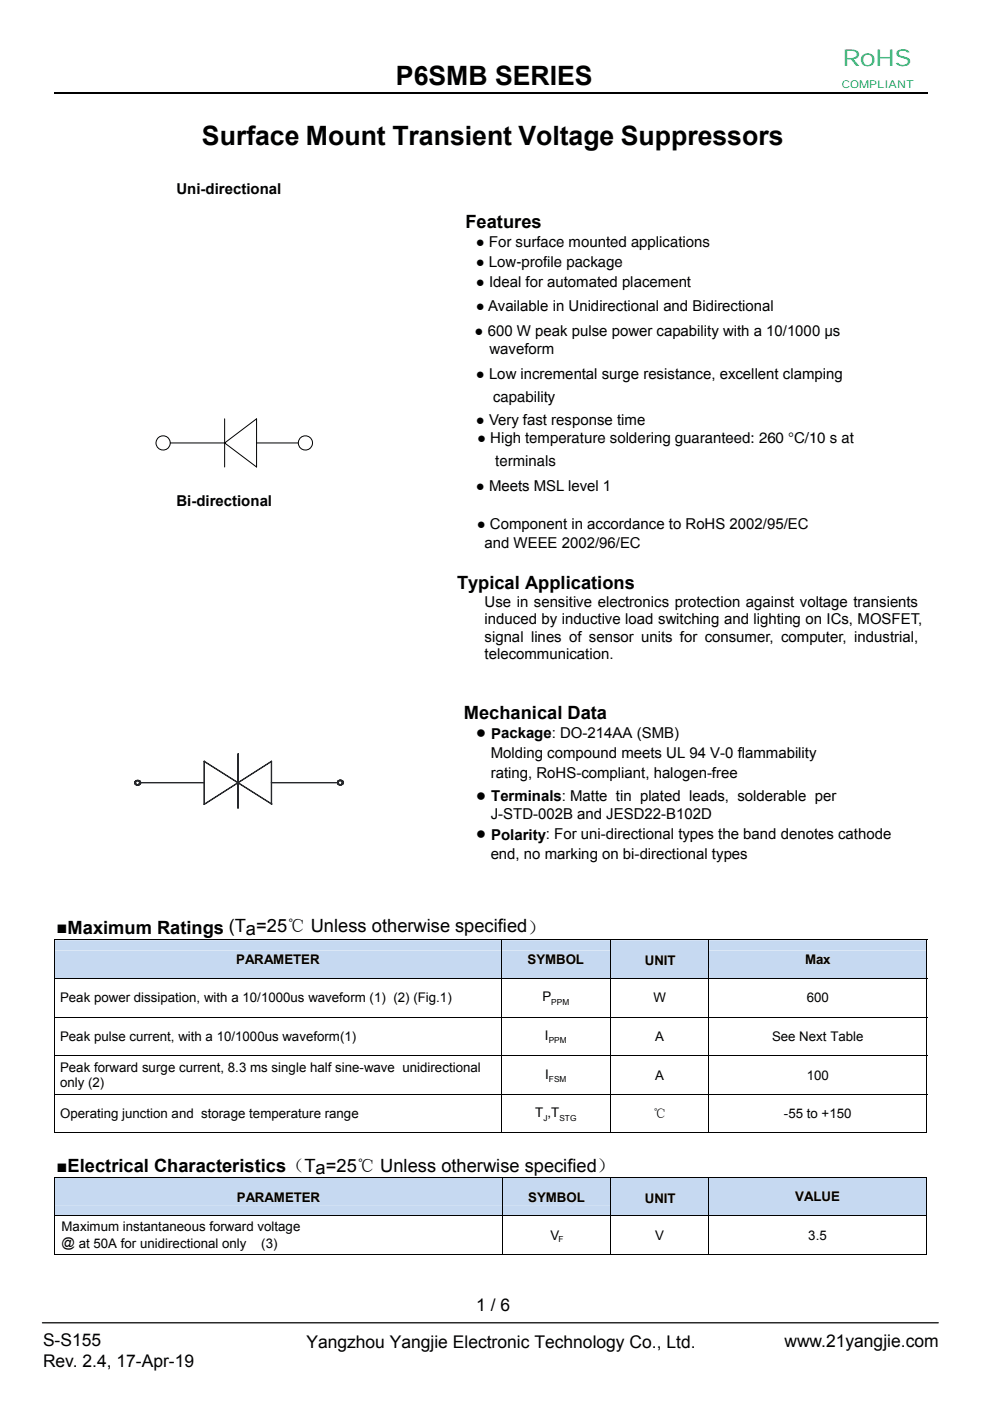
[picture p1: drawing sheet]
<svg xmlns="http://www.w3.org/2000/svg" width="210mm" height="297mm" viewBox="0 0 210 297" stroke-linecap="round" stroke-linejoin="round" font-family="sans-serif">
<path d="M11.5 19.7h185.2" fill="none" stroke="#000" stroke-width=".25"/>
<path d="M9 280.5h190" fill="none" stroke="#000" stroke-width=".26"/>
<g fill="#c6d9f1">
<path d="M11.6 199.3h94.7v8h-94.7z"/>
<path d="M11.6 201.5h94.7v3.6h-94.7z"/>
<path d="M106.4 199.3h23v8h-23z"/>
<path d="M106.4 201.5h23v3.6h-23z"/>
<path d="M129.6 199.3h20.6v8h-20.6z"/>
<path d="M129.6 201.3h20.6v4.1h-20.6z"/>
<path d="M150.4 199.3h46.1v8h-46.1z"/>
<path d="M150.4 201.5h46.1v3.6h-46.1z"/>
</g>
<path d="M11.5 199.2h.1v.1h-.1zM196.5 199.2h.2v.1h-.2zM196.5 240.1h.2v.2h-.2z" fill="#000"/>
<g fill="none" stroke="#000" stroke-width=".21">
<path d="M11.5 199.3h185.2M11.6 199.3v8M106.4 199.3v8M129.5 199.3v8M150.3 199.3v8M196.6 199.3v8M11.5 207.4h185.2M11.5 215.6h185.2M11.6 207.5v8M11.6 215.7v8M106.4 207.5v8M106.4 215.7v8"/>
<path d="M129.5 207.5v8M129.5 215.7v8M150.3 207.5v8M150.3 215.7v8M196.6 207.5v8M196.6 215.7v8M11.5 223.8h185.2M11.5 232h185.2M11.6 223.9v8M11.6 232.1v8.2M106.4 223.9v8M106.4 232.1v8.2"/>
<path d="M129.5 223.9v8M129.5 232.1v8.2M150.3 223.9v8M150.3 232.1v8.2M196.6 223.9v8M196.6 232.1v8.2M11.5 240.2h94.8M106.4 240.2h23M129.6 240.2h20.7M150.4 240.2h46.1"/>
</g>
<g fill="#c6d9f1">
<path d="M11.6 249.7h94.9v8h-94.9z"/>
<path d="M11.6 251.9h94.9v3.6h-94.9z"/>
<path d="M106.7 249.7h22.7v8h-22.7z"/>
<path d="M106.7 251.9h22.7v3.6h-22.7z"/>
<path d="M129.6 249.7h20.6v8h-20.6z"/>
<path d="M129.6 251.7h20.6v4.1h-20.6z"/>
<path d="M150.3 249.7h46.2v8h-46.2z"/>
<path d="M150.3 252.1h46.2v3.3h-46.2z"/>
</g>
<path d="M11.5 249.6h.1v.1h-.1zM196.5 249.6h.2v.1h-.2zM196.5 257.7h.2v.2h-.2zM196.5 265.9h.2v.2h-.2z" fill="#000"/>
<g fill="none" stroke="#000" stroke-width=".21">
<path d="M36.1 93.9h11.5M47.6 93.9l6.8-5.1v10.2zM47.6 88.8v10.2M54.4 93.9h8.9M11.5 257.8h185M11.6 249.7v8M11.6 257.9v8.2M106.6 249.7v8M106.6 257.9v8.2M129.5 249.7v8M129.5 257.9v8.2M150.3 249.7v8"/>
<path d="M150.3 257.9v8.2M196.5 249.6h-185M196.6 249.7v8M196.6 257.9v8.2M11.5 266h95M106.7 266h22.8M129.6 266h20.6M150.4 266h46.1"/>
<circle cx="34.6" cy="93.9" r="1.51"/>
<circle cx="64.8" cy="93.9" r="1.51"/>
</g>
<path d="M43.3 161.4v.1" fill="none" stroke="#212830" stroke-width=".21"/>
<path d="M43.3 161.4l14.4 9.1z" fill-rule="evenodd" fill="#212830"/>
<path d="M43.3 161.4l14.4 9.1z" fill="none" stroke="#212830" stroke-width=".21"/>
<path d="M57.7 170.5h-.1" fill="none" stroke="#212830" stroke-width=".21"/>
<path d="M43.3 161.4v9.1zM43.3 161.4h.1M43.3 161.4v9.1" fill="none" stroke="#212830" stroke-width=".21"/>
<path d="M43.3 170.5h.1" fill="none" stroke="#212830" stroke-width=".21"/>
<path d="M43.3 170.5v.1" fill="none" stroke="#212830" stroke-width=".21"/>
<path d="M43.3 170.5l14.3-9.1z" fill-rule="evenodd" fill="#212830"/>
<path d="M43.3 170.5l14.3-9.1z" fill="none" stroke="#212830" stroke-width=".21"/>
<path d="M57.6 161.4v.1" fill="none" stroke="#212830" stroke-width=".21"/>
<path d="M29.6 165.9l13.7 .1zM29.6 165.9h.1M29.6 165.9h13.7" fill="none" stroke="#212830" stroke-width=".21"/>
<path d="M43.3 165.9v.1" fill="none" stroke="#212830" stroke-width=".21"/>
<path d="M57.5 161.4l.1 9.1zM57.5 161.4h.1M57.6 161.4v9.1" fill="none" stroke="#212830" stroke-width=".21"/>
<path d="M57.5 170.5h.1" fill="none" stroke="#212830" stroke-width=".21"/>
<path d="M50.4 165.9l.1 5.4zM50.4 165.9h.1M50.5 165.9v5.4" fill="none" stroke="#212830" stroke-width=".21"/>
<path d="M50.4 171.3h.1" fill="none" stroke="#212830" stroke-width=".21"/>
<path d="M50.4 159.9l.1 11.4zM50.5 159.9v11.4M50.4 171.3h.1" fill="none" stroke="#212830" stroke-width=".21"/>
<path d="M50.4 159.9h.1" fill="none" stroke="#212830" stroke-width=".21"/>
<path d="M57.6 165.9l14 .1zM57.6 165.9h.1M57.6 165.9h14" fill="none" stroke="#212830" stroke-width=".21"/>
<path d="M71.6 165.9v.1" fill="none" stroke="#212830" stroke-width=".21"/>
<path d="M29.6 165.9h.1" fill="none" stroke="#212830" stroke-width=".21"/>
<path d="M29.7 165.9h.1" fill="none" stroke="#212830" stroke-width=".21"/>
<path d="M29.6 165.9h.1z" fill-rule="evenodd" fill="#212830"/>
<path d="M29.6 165.9h.1z" fill="none" stroke="#212830" stroke-width=".21"/>
<path d="M29.7 165.9h.1" fill="none" stroke="#212830" stroke-width=".21"/>
<path d="M29.6 165.9h.1" fill="none" stroke="#212830" stroke-width=".21"/>
<path d="M29.7 165.8h.1" fill="none" stroke="#212830" stroke-width=".21"/>
<path d="M29.6 165.9h.1" fill="none" stroke="#212830" stroke-width=".21"/>
<path d="M29.6 165.8h.1" fill="none" stroke="#212830" stroke-width=".21"/>
<path d="M29.6 165.8h.1" fill="none" stroke="#212830" stroke-width=".21"/>
<path d="M29.6 165.8h.1" fill="none" stroke="#212830" stroke-width=".21"/>
<path d="M29.5 165.8h.1" fill="none" stroke="#212830" stroke-width=".21"/>
<path d="M29.6 165.7h.1" fill="none" stroke="#212830" stroke-width=".21"/>
<path d="M29.5 165.8h.1" fill="none" stroke="#212830" stroke-width=".21"/>
<path d="M29.6 165.7h.1" fill="none" stroke="#212830" stroke-width=".21"/>
<path d="M29.5 165.7h.1" fill="none" stroke="#212830" stroke-width=".21"/>
<path d="M29.5 165.7h.1" fill="none" stroke="#212830" stroke-width=".21"/>
<path d="M29.5 165.7h.1" fill="none" stroke="#212830" stroke-width=".21"/>
<path d="M29.5 165.6h.1" fill="none" stroke="#212830" stroke-width=".21"/>
<path d="M29.5 165.7h.1" fill="none" stroke="#212830" stroke-width=".21"/>
<path d="M29.5 165.6h.1" fill="none" stroke="#212830" stroke-width=".21"/>
<path d="M29.4 165.7h.1" fill="none" stroke="#212830" stroke-width=".21"/>
<path d="M29.5 165.6h.1" fill="none" stroke="#212830" stroke-width=".21"/>
<path d="M29.4 165.6h.1" fill="none" stroke="#212830" stroke-width=".21"/>
<path d="M29.4 165.5h.1" fill="none" stroke="#212830" stroke-width=".21"/>
<path d="M29.4 165.6h.1" fill="none" stroke="#212830" stroke-width=".21"/>
<path d="M29.4 165.5h.1" fill="none" stroke="#212830" stroke-width=".21"/>
<path d="M29.3 165.6h.1" fill="none" stroke="#212830" stroke-width=".21"/>
<path d="M29.3 165.5h.1" fill="none" stroke="#212830" stroke-width=".21"/>
<path d="M29.3 165.6h.1" fill="none" stroke="#212830" stroke-width=".21"/>
<path d="M29.3 165.5h.1" fill="none" stroke="#212830" stroke-width=".21"/>
<path d="M29.3 165.5h.1" fill="none" stroke="#212830" stroke-width=".21"/>
<path d="M29.3 165.5h.1" fill="none" stroke="#212830" stroke-width=".21"/>
<path d="M29.2 165.5h.1" fill="none" stroke="#212830" stroke-width=".21"/>
<path d="M29.2 165.5h.1" fill="none" stroke="#212830" stroke-width=".21"/>
<path d="M29.2 165.5h.1" fill="none" stroke="#212830" stroke-width=".21"/>
<path d="M29.2 165.5h.1" fill="none" stroke="#212830" stroke-width=".21"/>
<path d="M29.1 165.5h.1M29.2 165.5h.1" fill="none" stroke="#212830" stroke-width=".21"/>
<path d="M29.1 165.5h.1" fill="none" stroke="#212830" stroke-width=".21"/>
<path d="M29.1 165.5h.1" fill="none" stroke="#212830" stroke-width=".21"/>
<path d="M29.1 165.5h.1" fill="none" stroke="#212830" stroke-width=".21"/>
<path d="M29.1 165.5h.1" fill="none" stroke="#212830" stroke-width=".21"/>
<path d="M29 165.5h.1" fill="none" stroke="#212830" stroke-width=".21"/>
<path d="M29 165.5h.1" fill="none" stroke="#212830" stroke-width=".21"/>
<path d="M29 165.5h.1" fill="none" stroke="#212830" stroke-width=".21"/>
<path d="M29 165.5h.1" fill="none" stroke="#212830" stroke-width=".21"/>
<path d="M28.9 165.5h.1" fill="none" stroke="#212830" stroke-width=".21"/>
<path d="M29 165.5h.1" fill="none" stroke="#212830" stroke-width=".21"/>
<path d="M28.9 165.5h.1" fill="none" stroke="#212830" stroke-width=".21"/>
<path d="M28.9 165.6h.1" fill="none" stroke="#212830" stroke-width=".21"/>
<path d="M28.9 165.5h.1" fill="none" stroke="#212830" stroke-width=".21"/>
<path d="M28.9 165.6h.1" fill="none" stroke="#212830" stroke-width=".21"/>
<path d="M28.8 165.5h.1" fill="none" stroke="#212830" stroke-width=".21"/>
<path d="M28.9 165.6h.1" fill="none" stroke="#212830" stroke-width=".21"/>
<path d="M28.8 165.6h.1" fill="none" stroke="#212830" stroke-width=".21"/>
<path d="M28.8 165.6h.1" fill="none" stroke="#212830" stroke-width=".21"/>
<path d="M28.7 165.6h.1" fill="none" stroke="#212830" stroke-width=".21"/>
<path d="M28.8 165.6h.1" fill="none" stroke="#212830" stroke-width=".21"/>
<path d="M28.7 165.6h.1" fill="none" stroke="#212830" stroke-width=".21"/>
<path d="M28.8 165.7h.1" fill="none" stroke="#212830" stroke-width=".21"/>
<path d="M28.7 165.7h.1" fill="none" stroke="#212830" stroke-width=".21"/>
<path d="M28.7 165.7h.1" fill="none" stroke="#212830" stroke-width=".21"/>
<path d="M28.7 165.7h.1" fill="none" stroke="#212830" stroke-width=".21"/>
<path d="M28.7 165.7h.1" fill="none" stroke="#212830" stroke-width=".21"/>
<path d="M28.6 165.7h.1" fill="none" stroke="#212830" stroke-width=".21"/>
<path d="M28.7 165.8h.1" fill="none" stroke="#212830" stroke-width=".21"/>
<path d="M28.6 165.8h.1" fill="none" stroke="#212830" stroke-width=".21"/>
<path d="M28.7 165.8h.1" fill="none" stroke="#212830" stroke-width=".21"/>
<path d="M28.6 165.8h.1" fill="none" stroke="#212830" stroke-width=".21"/>
<path d="M28.7 165.8h.1" fill="none" stroke="#212830" stroke-width=".21"/>
<path d="M28.6 165.8h.1" fill="none" stroke="#212830" stroke-width=".21"/>
<path d="M28.7 165.8h.1" fill="none" stroke="#212830" stroke-width=".21"/>
<path d="M28.6 165.9h.1" fill="none" stroke="#212830" stroke-width=".21"/>
<path d="M28.7 165.9h.1" fill="none" stroke="#212830" stroke-width=".21"/>
<path d="M28.6 165.9h.1" fill="none" stroke="#212830" stroke-width=".21"/>
<path d="M28.7 165.9h.1" fill="none" stroke="#212830" stroke-width=".21"/>
<path d="M28.6 165.9h.1" fill="none" stroke="#212830" stroke-width=".21"/>
<path d="M28.7 165.9h.1" fill="none" stroke="#212830" stroke-width=".21"/>
<path d="M28.6 166h.1" fill="none" stroke="#212830" stroke-width=".21"/>
<path d="M28.7 166h.1" fill="none" stroke="#212830" stroke-width=".21"/>
<path d="M28.6 166h.1" fill="none" stroke="#212830" stroke-width=".21"/>
<path d="M28.7 166h.1" fill="none" stroke="#212830" stroke-width=".21"/>
<path d="M28.6 166.1h.1" fill="none" stroke="#212830" stroke-width=".21"/>
<path d="M28.7 166.1h.1" fill="none" stroke="#212830" stroke-width=".21"/>
<path d="M28.6 166.1h.1" fill="none" stroke="#212830" stroke-width=".21"/>
<path d="M28.7 166.1h.1" fill="none" stroke="#212830" stroke-width=".21"/>
<path d="M28.6 166.2h.1" fill="none" stroke="#212830" stroke-width=".21"/>
<path d="M28.7 166.1h.1" fill="none" stroke="#212830" stroke-width=".21"/>
<path d="M28.6 166.2h.1" fill="none" stroke="#212830" stroke-width=".21"/>
<path d="M28.7 166.2h.1" fill="none" stroke="#212830" stroke-width=".21"/>
<path d="M28.7 166.2h.1" fill="none" stroke="#212830" stroke-width=".21"/>
<path d="M28.7 166.2h.1" fill="none" stroke="#212830" stroke-width=".21"/>
<path d="M28.7 166.3h.1" fill="none" stroke="#212830" stroke-width=".21"/>
<path d="M28.7 166.3l.1-.1z" fill-rule="evenodd" fill="#212830"/>
<path d="M28.7 166.3l.1-.1z" fill="none" stroke="#212830" stroke-width=".21"/>
<path d="M28.7 166.3h.1" fill="none" stroke="#212830" stroke-width=".21"/>
<path d="M28.8 166.2h.1" fill="none" stroke="#212830" stroke-width=".21"/>
<path d="M28.7 166.3h.1" fill="none" stroke="#212830" stroke-width=".21"/>
<path d="M28.8 166.3h.1" fill="none" stroke="#212830" stroke-width=".21"/>
<path d="M28.8 166.3h.1" fill="none" stroke="#212830" stroke-width=".21"/>
<path d="M28.8 166.3h.1" fill="none" stroke="#212830" stroke-width=".21"/>
<path d="M28.8 166.4h.1" fill="none" stroke="#212830" stroke-width=".21"/>
<path d="M28.9 166.3h.1" fill="none" stroke="#212830" stroke-width=".21"/>
<path d="M28.9 166.4h.1" fill="none" stroke="#212830" stroke-width=".21"/>
<path d="M28.9 166.3h.1" fill="none" stroke="#212830" stroke-width=".21"/>
<path d="M28.9 166.4h.1" fill="none" stroke="#212830" stroke-width=".21"/>
<path d="M28.9 166.3h.1" fill="none" stroke="#212830" stroke-width=".21"/>
<path d="M28.9 166.4h.1" fill="none" stroke="#212830" stroke-width=".21"/>
<path d="M29 166.3h.1" fill="none" stroke="#212830" stroke-width=".21"/>
<path d="M29 166.4h.1" fill="none" stroke="#212830" stroke-width=".21"/>
<path d="M29 166.4h.1" fill="none" stroke="#212830" stroke-width=".21"/>
<path d="M29 166.5h.1" fill="none" stroke="#212830" stroke-width=".21"/>
<path d="M29 166.4h.1" fill="none" stroke="#212830" stroke-width=".21"/>
<path d="M29.1 166.5h.1" fill="none" stroke="#212830" stroke-width=".21"/>
<path d="M29.1 166.4h.1" fill="none" stroke="#212830" stroke-width=".21"/>
<path d="M29.1 166.5h.1" fill="none" stroke="#212830" stroke-width=".21"/>
<path d="M29.2 166.4h.1M29.1 166.4h.1" fill="none" stroke="#212830" stroke-width=".21"/>
<path d="M29.2 166.5h.1" fill="none" stroke="#212830" stroke-width=".21"/>
<path d="M29.1 166.4h.1" fill="none" stroke="#212830" stroke-width=".21"/>
<path d="M29.2 166.5h.1" fill="none" stroke="#212830" stroke-width=".21"/>
<path d="M29.2 166.4h.1" fill="none" stroke="#212830" stroke-width=".21"/>
<path d="M29.3 166.4h.1" fill="none" stroke="#212830" stroke-width=".21"/>
<path d="M29.2 166.4h.1" fill="none" stroke="#212830" stroke-width=".21"/>
<path d="M29.3 166.4h.1" fill="none" stroke="#212830" stroke-width=".21"/>
<path d="M29.3 166.3h.1" fill="none" stroke="#212830" stroke-width=".21"/>
<path d="M29.3 166.4h.1" fill="none" stroke="#212830" stroke-width=".21"/>
<path d="M29.3 166.3h.1" fill="none" stroke="#212830" stroke-width=".21"/>
<path d="M29.4 166.4h.1" fill="none" stroke="#212830" stroke-width=".21"/>
<path d="M29.3 166.3h.1" fill="none" stroke="#212830" stroke-width=".21"/>
<path d="M29.4 166.4h.1" fill="none" stroke="#212830" stroke-width=".21"/>
<path d="M29.4 166.3h.1" fill="none" stroke="#212830" stroke-width=".21"/>
<path d="M29.5 166.3h.1" fill="none" stroke="#212830" stroke-width=".21"/>
<path d="M29.4 166.3h.1" fill="none" stroke="#212830" stroke-width=".21"/>
<path d="M29.5 166.3h.1" fill="none" stroke="#212830" stroke-width=".21"/>
<path d="M29.4 166.3h.1" fill="none" stroke="#212830" stroke-width=".21"/>
<path d="M29.5 166.3h.1" fill="none" stroke="#212830" stroke-width=".21"/>
<path d="M29.5 166.2h.1" fill="none" stroke="#212830" stroke-width=".21"/>
<path d="M29.5 166.3h.1" fill="none" stroke="#212830" stroke-width=".21"/>
<path d="M29.5 166.2h.1" fill="none" stroke="#212830" stroke-width=".21"/>
<path d="M29.6 166.2h.1" fill="none" stroke="#212830" stroke-width=".21"/>
<path d="M29.5 166.2h.1" fill="none" stroke="#212830" stroke-width=".21"/>
<path d="M29.6 166.2h.1" fill="none" stroke="#212830" stroke-width=".21"/>
<path d="M29.5 166.2h.1" fill="none" stroke="#212830" stroke-width=".21"/>
<path d="M29.6 166.2h.1" fill="none" stroke="#212830" stroke-width=".21"/>
<path d="M29.5 166.1h.1" fill="none" stroke="#212830" stroke-width=".21"/>
<path d="M29.6 166.1h.1" fill="none" stroke="#212830" stroke-width=".21"/>
<path d="M29.5 166.1h.1" fill="none" stroke="#212830" stroke-width=".21"/>
<path d="M29.7 166.1h.1" fill="none" stroke="#212830" stroke-width=".21"/>
<path d="M29.6 166.1h.1" fill="none" stroke="#212830" stroke-width=".21"/>
<path d="M29.7 166h.1" fill="none" stroke="#212830" stroke-width=".21"/>
<path d="M29.6 166h.1" fill="none" stroke="#212830" stroke-width=".21"/>
<path d="M29.7 166h.1" fill="none" stroke="#212830" stroke-width=".21"/>
<path d="M29.6 166h.1" fill="none" stroke="#212830" stroke-width=".21"/>
<path d="M29.7 165.9h.1" fill="none" stroke="#212830" stroke-width=".21"/>
<path d="M72.6 165.9h.1" fill="none" stroke="#212830" stroke-width=".21"/>
<path d="M72.7 165.9h.1" fill="none" stroke="#212830" stroke-width=".21"/>
<path d="M72.6 165.9h.1" fill="none" stroke="#212830" stroke-width=".21"/>
<path d="M72.6 165.8h.1" fill="none" stroke="#212830" stroke-width=".21"/>
<path d="M72.6 165.9h.1" fill="none" stroke="#212830" stroke-width=".21"/>
<path d="M72.6 165.8h.1" fill="none" stroke="#212830" stroke-width=".21"/>
<path d="M72.6 165.8h.1" fill="none" stroke="#212830" stroke-width=".21"/>
<path d="M72.6 165.8h.1" fill="none" stroke="#212830" stroke-width=".21"/>
<path d="M72.6 165.8h.1" fill="none" stroke="#212830" stroke-width=".21"/>
<path d="M72.6 165.7h.1" fill="none" stroke="#212830" stroke-width=".21"/>
<path d="M72.5 165.8h.1" fill="none" stroke="#212830" stroke-width=".21"/>
<path d="M72.6 165.7h.1" fill="none" stroke="#212830" stroke-width=".21"/>
<path d="M72.5 165.7h.1" fill="none" stroke="#212830" stroke-width=".21"/>
<path d="M72.6 165.7h.1" fill="none" stroke="#212830" stroke-width=".21"/>
<path d="M72.5 165.7h.1" fill="none" stroke="#212830" stroke-width=".21"/>
<path d="M72.5 165.6h.1" fill="none" stroke="#212830" stroke-width=".21"/>
<path d="M72.5 165.7h.1" fill="none" stroke="#212830" stroke-width=".21"/>
<path d="M72.5 165.6h.1" fill="none" stroke="#212830" stroke-width=".21"/>
<path d="M72.5 165.6h.1" fill="none" stroke="#212830" stroke-width=".21"/>
<path d="M72.5 165.5h.1" fill="none" stroke="#212830" stroke-width=".21"/>
<path d="M72.4 165.6h.1" fill="none" stroke="#212830" stroke-width=".21"/>
<path d="M72.5 165.5h.1" fill="none" stroke="#212830" stroke-width=".21"/>
<path d="M72.4 165.6h.1" fill="none" stroke="#212830" stroke-width=".21"/>
<path d="M72.4 165.5h.1" fill="none" stroke="#212830" stroke-width=".21"/>
<path d="M72.4 165.6h.1" fill="none" stroke="#212830" stroke-width=".21"/>
<path d="M72.4 165.5h.1" fill="none" stroke="#212830" stroke-width=".21"/>
<path d="M72.3 165.5h.1" fill="none" stroke="#212830" stroke-width=".21"/>
<path d="M72.3 165.5h.1" fill="none" stroke="#212830" stroke-width=".21"/>
<path d="M72.3 165.4v.1z" fill-rule="evenodd" fill="#212830"/>
<path d="M72.3 165.4v.1z" fill="none" stroke="#212830" stroke-width=".21"/>
<path d="M72.3 165.4h.1" fill="none" stroke="#212830" stroke-width=".21"/>
<path d="M72.3 165.5h.1" fill="none" stroke="#212830" stroke-width=".21"/>
<path d="M72.2 165.4h.1" fill="none" stroke="#212830" stroke-width=".21"/>
<path d="M72.2 165.5h.1" fill="none" stroke="#212830" stroke-width=".21"/>
<path d="M72.2 165.4h.1" fill="none" stroke="#212830" stroke-width=".21"/>
<path d="M72.2 165.5h.1" fill="none" stroke="#212830" stroke-width=".21"/>
<path d="M72.2 165.4h.1" fill="none" stroke="#212830" stroke-width=".21"/>
<path d="M72.1 165.5h.1M72.2 165.5h.1" fill="none" stroke="#212830" stroke-width=".21"/>
<path d="M72.1 165.4h.1" fill="none" stroke="#212830" stroke-width=".21"/>
<path d="M72.1 165.5h.1" fill="none" stroke="#212830" stroke-width=".21"/>
<path d="M72.1 165.4h.1" fill="none" stroke="#212830" stroke-width=".21"/>
<path d="M72 165.5h.1M72.1 165.5h.1" fill="none" stroke="#212830" stroke-width=".21"/>
<path d="M72 165.4h.1" fill="none" stroke="#212830" stroke-width=".21"/>
<path d="M72 165.5h.1" fill="none" stroke="#212830" stroke-width=".21"/>
<path d="M72 165.4h.1" fill="none" stroke="#212830" stroke-width=".21"/>
<path d="M72 165.5h.1" fill="none" stroke="#212830" stroke-width=".21"/>
<path d="M71.9 165.4h.1" fill="none" stroke="#212830" stroke-width=".21"/>
<path d="M72 165.5h.1" fill="none" stroke="#212830" stroke-width=".21"/>
<path d="M71.9 165.5h.1" fill="none" stroke="#212830" stroke-width=".21"/>
<path d="M71.9 165.5h.1" fill="none" stroke="#212830" stroke-width=".21"/>
<path d="M71.8 165.5h.1" fill="none" stroke="#212830" stroke-width=".21"/>
<path d="M71.9 165.5h.1" fill="none" stroke="#212830" stroke-width=".21"/>
<path d="M71.8 165.5h.1" fill="none" stroke="#212830" stroke-width=".21"/>
<path d="M71.9 165.6h.1" fill="none" stroke="#212830" stroke-width=".21"/>
<path d="M71.8 165.5h.1" fill="none" stroke="#212830" stroke-width=".21"/>
<path d="M71.8 165.6h.1" fill="none" stroke="#212830" stroke-width=".21"/>
<path d="M71.7 165.5h.1" fill="none" stroke="#212830" stroke-width=".21"/>
<path d="M71.8 165.6h.1" fill="none" stroke="#212830" stroke-width=".21"/>
<path d="M71.7 165.6h.1" fill="none" stroke="#212830" stroke-width=".21"/>
<path d="M71.7 165.6h.1z" fill-rule="evenodd" fill="#212830"/>
<path d="M71.7 165.6h.1z" fill="none" stroke="#212830" stroke-width=".21"/>
<path d="M71.7 165.6h.1" fill="none" stroke="#212830" stroke-width=".21"/>
<path d="M71.8 165.7h.1" fill="none" stroke="#212830" stroke-width=".21"/>
<path d="M71.6 165.7h.1" fill="none" stroke="#212830" stroke-width=".21"/>
<path d="M71.7 165.7h.1" fill="none" stroke="#212830" stroke-width=".21"/>
<path d="M71.6 165.7h.1" fill="none" stroke="#212830" stroke-width=".21"/>
<path d="M71.7 165.7h.1" fill="none" stroke="#212830" stroke-width=".21"/>
<path d="M71.6 165.7h.1" fill="none" stroke="#212830" stroke-width=".21"/>
<path d="M71.7 165.8h.1" fill="none" stroke="#212830" stroke-width=".21"/>
<path d="M71.6 165.8h.1" fill="none" stroke="#212830" stroke-width=".21"/>
<path d="M71.7 165.8h.1" fill="none" stroke="#212830" stroke-width=".21"/>
<path d="M71.6 165.8h.1" fill="none" stroke="#212830" stroke-width=".21"/>
<path d="M71.7 165.8h.1" fill="none" stroke="#212830" stroke-width=".21"/>
<path d="M71.6 165.8h.1" fill="none" stroke="#212830" stroke-width=".21"/>
<path d="M71.6 165.9h.1" fill="none" stroke="#212830" stroke-width=".21"/>
<path d="M71.6 165.9h.1" fill="none" stroke="#212830" stroke-width=".21"/>
<path d="M71.6 165.9h.1" fill="none" stroke="#212830" stroke-width=".21"/>
<path d="M71.6 165.9h.1" fill="none" stroke="#212830" stroke-width=".21"/>
<path d="M71.6 165.9h.1" fill="none" stroke="#212830" stroke-width=".21"/>
<path d="M71.6 166h.1" fill="none" stroke="#212830" stroke-width=".21"/>
<path d="M71.6 165.9h.1" fill="none" stroke="#212830" stroke-width=".21"/>
<path d="M71.6 166h.1" fill="none" stroke="#212830" stroke-width=".21"/>
<path d="M71.6 166h.1z" fill-rule="evenodd" fill="#212830"/>
<path d="M71.6 166h.1z" fill="none" stroke="#212830" stroke-width=".21"/>
<path d="M71.6 166.1h.1" fill="none" stroke="#212830" stroke-width=".21"/>
<path d="M71.7 166h.1" fill="none" stroke="#212830" stroke-width=".21"/>
<path d="M71.6 166.1h.1" fill="none" stroke="#212830" stroke-width=".21"/>
<path d="M71.7 166.1h.1" fill="none" stroke="#212830" stroke-width=".21"/>
<path d="M71.6 166.1h.1" fill="none" stroke="#212830" stroke-width=".21"/>
<path d="M71.7 166.1h.1" fill="none" stroke="#212830" stroke-width=".21"/>
<path d="M71.6 166.2h.1" fill="none" stroke="#212830" stroke-width=".21"/>
<path d="M71.7 166.1h.1" fill="none" stroke="#212830" stroke-width=".21"/>
<path d="M71.6 166.2h.1" fill="none" stroke="#212830" stroke-width=".21"/>
<path d="M71.6 166.2h.2z" fill-rule="evenodd" fill="#212830"/>
<path d="M71.6 166.2h.2z" fill="none" stroke="#212830" stroke-width=".21"/>
<path d="M71.7 166.2h.1" fill="none" stroke="#212830" stroke-width=".21"/>
<path d="M71.8 166.2h.1" fill="none" stroke="#212830" stroke-width=".21"/>
<path d="M71.7 166.3h.1" fill="none" stroke="#212830" stroke-width=".21"/>
<path d="M71.8 166.2h.1" fill="none" stroke="#212830" stroke-width=".21"/>
<path d="M71.7 166.3h.1" fill="none" stroke="#212830" stroke-width=".21"/>
<path d="M71.8 166.2h.1" fill="none" stroke="#212830" stroke-width=".21"/>
<path d="M71.8 166.3h.1" fill="none" stroke="#212830" stroke-width=".21"/>
<path d="M71.8 166.3h.1" fill="none" stroke="#212830" stroke-width=".21"/>
<path d="M71.8 166.3h.1" fill="none" stroke="#212830" stroke-width=".21"/>
<path d="M71.9 166.3h.1" fill="none" stroke="#212830" stroke-width=".21"/>
<path d="M71.8 166.4h.1" fill="none" stroke="#212830" stroke-width=".21"/>
<path d="M71.9 166.3h.1" fill="none" stroke="#212830" stroke-width=".21"/>
<path d="M71.9 166.4h.1" fill="none" stroke="#212830" stroke-width=".21"/>
<path d="M71.9 166.3h.1" fill="none" stroke="#212830" stroke-width=".21"/>
<path d="M71.9 166.4h.1" fill="none" stroke="#212830" stroke-width=".21"/>
<path d="M72 166.3h.1" fill="none" stroke="#212830" stroke-width=".21"/>
<path d="M72 166.4h.1" fill="none" stroke="#212830" stroke-width=".21"/>
<path d="M72 166.3h.1" fill="none" stroke="#212830" stroke-width=".21"/>
<path d="M72 166.4h.1" fill="none" stroke="#212830" stroke-width=".21"/>
<path d="M72 166.3h.1" fill="none" stroke="#212830" stroke-width=".21"/>
<path d="M72.1 166.4h.1" fill="none" stroke="#212830" stroke-width=".21"/>
<path d="M72.1 166.3h.1" fill="none" stroke="#212830" stroke-width=".21"/>
<path d="M72.1 166.4h.1" fill="none" stroke="#212830" stroke-width=".21"/>
<path d="M72.2 166.3h.1M72.1 166.3h.1" fill="none" stroke="#212830" stroke-width=".21"/>
<path d="M72.2 166.4h.1" fill="none" stroke="#212830" stroke-width=".21"/>
<path d="M72.2 166.3h.1" fill="none" stroke="#212830" stroke-width=".21"/>
<path d="M72.2 166.4h.1" fill="none" stroke="#212830" stroke-width=".21"/>
<path d="M72.2 166.3h.1" fill="none" stroke="#212830" stroke-width=".21"/>
<path d="M72.2 166.4h.1" fill="none" stroke="#212830" stroke-width=".21"/>
<path d="M72.2 166.3h.1" fill="none" stroke="#212830" stroke-width=".21"/>
<path d="M72.3 166.4h.1" fill="none" stroke="#212830" stroke-width=".21"/>
<path d="M72.3 166.3h.1" fill="none" stroke="#212830" stroke-width=".21"/>
<path d="M72.3 166.4h.1" fill="none" stroke="#212830" stroke-width=".21"/>
<path d="M72.3 166.3h.1" fill="none" stroke="#212830" stroke-width=".21"/>
<path d="M72.4 166.4h.1" fill="none" stroke="#212830" stroke-width=".21"/>
<path d="M72.3 166.3h.1" fill="none" stroke="#212830" stroke-width=".21"/>
<path d="M72.4 166.3h.1" fill="none" stroke="#212830" stroke-width=".21"/>
<path d="M72.4 166.3h.1" fill="none" stroke="#212830" stroke-width=".21"/>
<path d="M72.5 166.3h.1" fill="none" stroke="#212830" stroke-width=".21"/>
<path d="M72.4 166.3h.1" fill="none" stroke="#212830" stroke-width=".21"/>
<path d="M72.5 166.3h.1" fill="none" stroke="#212830" stroke-width=".21"/>
<path d="M72.4 166.2h.1" fill="none" stroke="#212830" stroke-width=".21"/>
<path d="M72.5 166.3h.1" fill="none" stroke="#212830" stroke-width=".21"/>
<path d="M72.5 166.2h.1" fill="none" stroke="#212830" stroke-width=".21"/>
<path d="M72.5 166.2h.1" fill="none" stroke="#212830" stroke-width=".21"/>
<path d="M72.5 166.2h.1" fill="none" stroke="#212830" stroke-width=".21"/>
<path d="M72.6 166.2h.1" fill="none" stroke="#212830" stroke-width=".21"/>
<path d="M72.5 166.2h.1" fill="none" stroke="#212830" stroke-width=".21"/>
<path d="M72.6 166.2h.1" fill="none" stroke="#212830" stroke-width=".21"/>
<path d="M72.5 166.1h.1" fill="none" stroke="#212830" stroke-width=".21"/>
<path d="M72.6 166.1h.1" fill="none" stroke="#212830" stroke-width=".21"/>
<path d="M72.5 166.1h.1" fill="none" stroke="#212830" stroke-width=".21"/>
<path d="M72.6 166.1h.1" fill="none" stroke="#212830" stroke-width=".21"/>
<path d="M72.6 166.1h.1" fill="none" stroke="#212830" stroke-width=".21"/>
<path d="M72.6 166.1h.1" fill="none" stroke="#212830" stroke-width=".21"/>
<path d="M72.6 166h.1" fill="none" stroke="#212830" stroke-width=".21"/>
<path d="M72.6 166h.1" fill="none" stroke="#212830" stroke-width=".21"/>
<path d="M72.6 166h.1" fill="none" stroke="#212830" stroke-width=".21"/>
<path d="M72.7 166h.1" fill="none" stroke="#212830" stroke-width=".21"/>
<path d="M72.6 166h.1" fill="none" stroke="#212830" stroke-width=".21"/>
<path d="M72.7 165.9h.1" fill="none" stroke="#212830" stroke-width=".21"/>
<g font-size="5.7">
<text x="84" y="18">P6SMB SERIES</text>
<text x="42.8" y="30.6">Surface Mount Transient Voltage Suppressors</text>
</g>
<text font-size="4.9" fill="#00b050" x="178.7" y="13.9">RoHS</text>
<g font-size="3.9">
<text x="98.7" y="48.4">Features</text>
<text x="96.9" y="124.9">Typical Applications</text>
<text x="98.4" y="152.4">Mechanical Data</text>
<text x="12" y="197.9">■Maximum Ratings (Ta=25℃ Unless otherwise specified）</text>
<text x="12" y="248.6">■Electrical Characteristics（Ta=25℃ Unless otherwise specified）</text>
</g>
<g font-size="3.7">
<text x="100.9" y="156.5">●</text>
<text x="100.9" y="169.8">●</text>
<text x="100.9" y="177.9">●</text>
<text x="101" y="278">1 / 6</text>
<text x="9.1" y="285.5">S-S155</text>
<text x="65" y="285.7">Yangzhou Yangjie Electronic Technology Co., Ltd.</text>
<text x="166.4" y="285.7">www.21yangjie.com</text>
<text x="9.1" y="289.7">Rev. 2.4, 17-Apr-19</text>
</g>
<g font-size="3.2">
<text x="37.4" y="41.1">Uni-directional</text>
<text x="100.9" y="52.5">● For surface mounted applications</text>
<text x="100.9" y="56.7">● Low-profile package</text>
<text x="100.9" y="60.9">● Ideal for automated placement</text>
<text x="100.9" y="65.9">● Available in Unidirectional and Bidirectional</text>
<text x="100.6" y="71.2">● 600 W peak pulse power capability with a 10/1000 μs</text>
<text x="103.8" y="75.1">waveform</text>
<text x="100.9" y="80.4">● Low incremental surge resistance, excellent clamping</text>
<text x="104.6" y="85.3">capability</text>
<text x="100.9" y="90.2">● Very fast response time</text>
<text x="101.2" y="93.9">● High temperature soldering guaranteed: 260 °C/10 s at</text>
<text x="105.1" y="98.8">terminals</text>
<text x="37.4" y="107.4">Bi-directional</text>
<text x="100.9" y="104">● Meets MSL level 1</text>
<text x="101.1" y="112.1">● Component in accordance to RoHS 2002/95/EC</text>
<text x="102.8" y="116.2">and WEEE 2002/96/EC</text>
<text x="102.8" y="128.7">Use in sensitive electronics protection against voltage transients</text>
<text x="102.8" y="132.4">induced by inductive load switching and lighting on ICs, MOSFET,</text>
<text x="102.8" y="136">signal lines of sensor units for consumer, computer, industrial,</text>
<text x="102.8" y="139.7">telecommunication.</text>
<text x="104.1" y="160.7">Molding compound meets UL 94 V-0 flammability</text>
<text x="104.2" y="156.6">Package: DO-214AA (SMB)</text>
<text x="104.1" y="164.9">rating, RoHS-compliant, halogen-free</text>
<text x="104.1" y="173.7">J-STD-002B and JESD22-B102D</text>
<text x="104.2" y="169.8">Terminals: Matte tin plated leads, solderable per</text>
<text x="104.2" y="178">Polarity: For uni-directional types the band denotes cathode</text>
<text x="104.1" y="182.1">end, no marking on bi-directional types</text>
</g>
<g font-size="2.8">
<text x="50.1" y="204.4">PARAMETER</text>
<text x="111.9" y="204.4">SYMBOL</text>
<text x="136.8" y="204.7">UNIT</text>
<text x="170.8" y="204.4">Max</text>
<text x="12.7" y="212.5">Peak power dissipation, with a 10/1000us waveform (1) (2) (Fig.1)</text>
<text x="115" y="212.3">P</text>
<text x="138.6" y="212.5">W</text>
<text x="171.1" y="212.5">600</text>
<text x="12.7" y="220.7">Peak pulse current, with a 10/1000us waveform(1)</text>
<text x="115.6" y="220.5">I</text>
<text x="139" y="220.7">A</text>
<text x="163.7" y="220.7">See Next Table</text>
<text x="12.7" y="227.3">Peak forward surge current, 8.3 ms single half sine-wave unidirectional</text>
<text x="12.7" y="230.5">only (2)</text>
<text x="115.7" y="228.7">I</text>
<text x="139" y="228.9">A</text>
<text x="171.1" y="228.9">100</text>
<text x="12.7" y="237.1">Operating junction and storage temperature range</text>
<text x="113.5" y="236.9">T ,T</text>
<text x="138.5" y="237.1">℃</text>
<text x="166.3" y="237.1">-55 to +150</text>
<text x="50.2" y="254.8">PARAMETER</text>
<text x="112.1" y="254.8">SYMBOL</text>
<text x="136.8" y="255.1">UNIT</text>
<text x="168.7" y="254.7">VALUE</text>
<text x="13.1" y="261.1">Maximum instantaneous forward voltage</text>
<text x="116.7" y="262.9">V</text>
<text x="138.9" y="262.9">V</text>
<text x="171.4" y="262.9">3.5</text>
<text x="13.1" y="264.3">@ at 50A for unidirectional only</text>
<text x="55.4" y="264.7">(3)</text>
</g>
<text font-size="2.3" fill="#00b050" x="178.5" y="18.7">COMPLIANT</text>
<g font-size="1.8">
<text x="116.9" y="213">PPM</text>
<text x="116.4" y="221.2">PPM</text>
<text x="116.4" y="229.4">FSM</text>
<text x="115.3" y="237.6">J</text>
<text x="118.6" y="237.6">STG</text>
<text x="118.4" y="263.2">F</text>
</g>
</svg>
